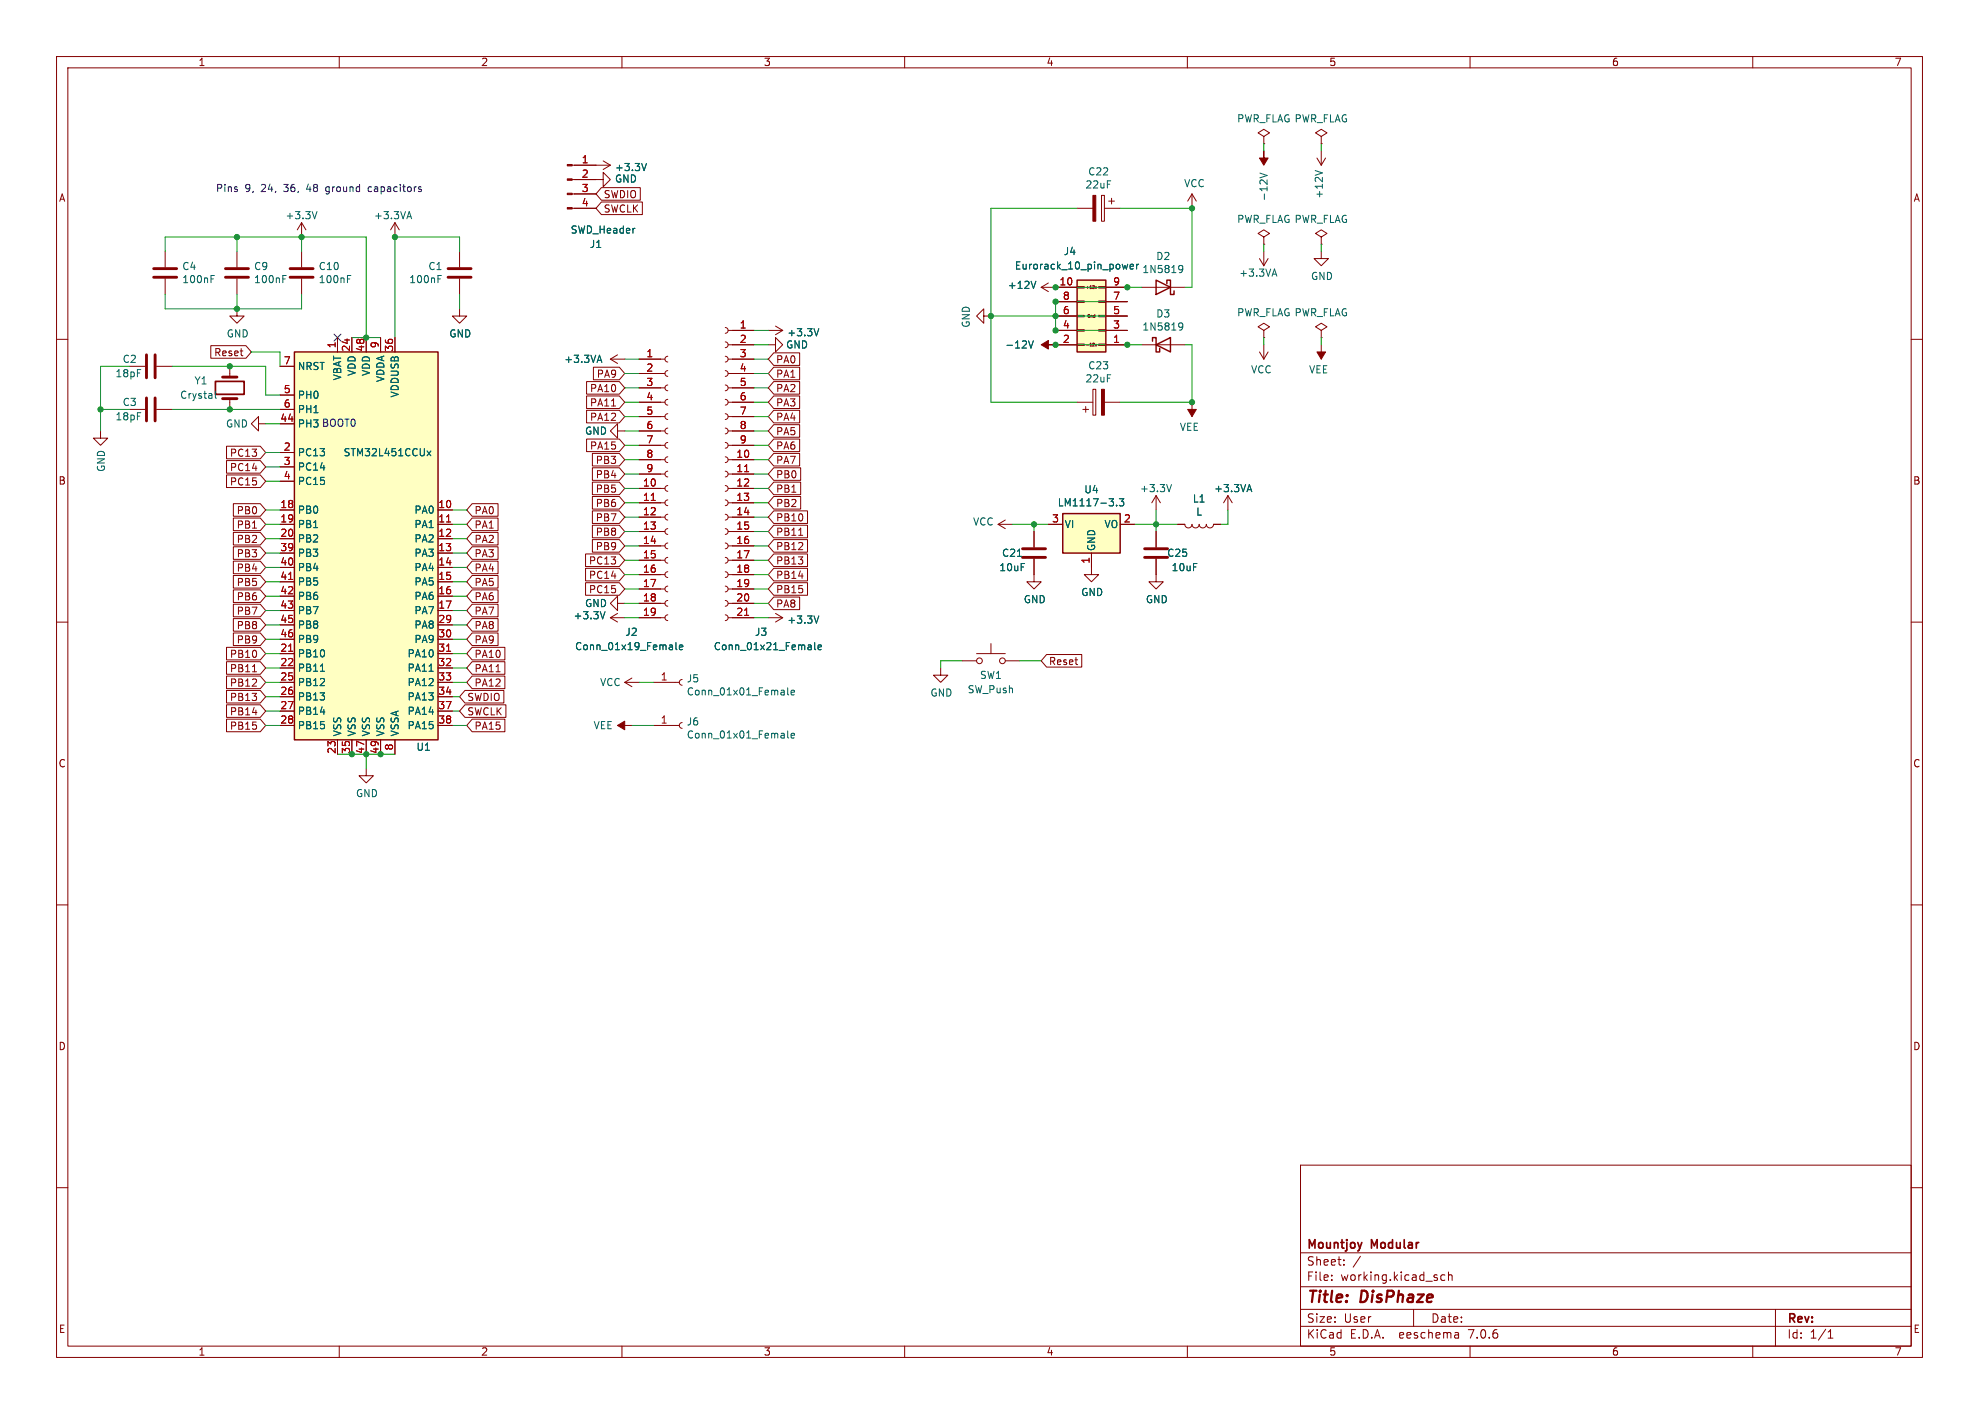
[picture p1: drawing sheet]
<svg xmlns="http://www.w3.org/2000/svg" width="350mm" height="250mm" viewBox="0 0 350 250" stroke-linecap="round" stroke-linejoin="round" font-family="sans-serif">
<g fill="none" stroke="#840000" stroke-width=".18">
<path d="M10 10h330v230h-330zM12 12h326v226h-326zM60 10v2M110 10v2M160 10v2M210 10v2M260 10v2M310 10v2M53.3 39.4l-.7 1.2M53.3 39.4v2.5M53.3 39.4l.8 1.2M69.8 39.4l-.7 1.2"/>
<path d="M69.8 39.4v2.5M69.8 39.4l.8 1.2M101.2 31.7h5.5v-1.2l1.2 1.2-1.2 1.3v-1.3M101.2 36.8h4.2M101.2 29.2h6.7M101.2 34.3h4.2M106.4 33.2h6.8v2.2h-6.8l-1-1.1zM106.4 35.7h7.2v2.2h-7.2l-1-1.1zM106.7 28.4l1.2 .8M107.9 29.2l-1.2 .8M190.5 36.8h2.8M194.8 34.5h.5v4.6h-.5z"/>
<path d="M195.3 36.8h2.8M196.1 35.6h1M196.6 35.1v1M210.8 34.3l-.7 1.3M210.8 34.3v2.5M210.8 34.3l.8 1.3M223.5 24.1l1-.6-1-.6-1 .6 1 .6v1.3M223.5 25.4h.1M232.9 27.9l.8 1.3M233.7 24.1l1-.6-1-.6-1 .6 1 .6v1.3M233.7 25.4h.1M233.7 26.7v2.5"/>
<path d="M234.4 27.9l-.7 1.3M10 60h2M29.2 44.4v2.8M29.2 49.3v2.8M41.9 54.6v1.3h1.3l-1.3 1.2-1.3-1.2h1.3M41.9 44.4v2.8M41.9 49.3v2.8M53.3 44.4v2.8M53.3 49.3v2.8M59.7 59.7v2.5M62.2 59.7v2.5M64.8 59.7v2.5"/>
<path d="M67.3 59.7v2.5M69.8 59.7v2.5M81.3 54.6v1.3h1.2l-1.2 1.2-1.3-1.2h1.3M81.3 44.4v2.8M81.3 49.3v2.8M128.3 57.9l.3 .2 .2 .3-.2 .4-.3 .1M128.8 58.4h4.5M135.9 58.4h2.5M137.2 57.7l1.2 .7M138.4 58.4l-1.2 .8M174 55.9v-1.3l-1.3 1.3 1.3 1.2v-1.2h1.3M184.1 50.8h6.4"/>
<path d="M184.1 50.8l1.3 .8M185.4 50l-1.3 .8M186.7 58.4h3.8M186.7 55.9h3.8M186.7 53.3h3.8M190.5 50.7h1.3v.2h-1.3zM190.5 53.2h1.3v.3h-1.3zM190.5 55.8h1.3v.2h-1.3zM190.5 58.3h1.3v.2h-1.3zM192.9 50.6v.4M193.3 50.5h.2M193.7 50.7l.1 .3 .2-.3"/>
<path d="M194.3 50.7h1.3v.2h-1.3zM194.3 53.2h1.3v.3h-1.3zM194.3 55.8h1.3v.2h-1.3zM194.3 58.3h1.3v.2h-1.3zM195.6 50.8h3.8M195.6 58.4h3.8M195.6 55.9h3.8M195.6 53.3h3.8M201.9 50.8h7.6M222.8 45.7l.7 1.3M223.5 41.9l1-.6-1-.7-1 .7 1 .6v1.3M223.5 43.2h.1"/>
<path d="M223.5 58.4l1-.6-1-.7-1 .7 1 .6v1.3M223.5 59.7h.1M223.5 44.4v2.6M224.3 45.7l-.8 1.3M233.7 44.4v1.3h1.2l-1.2 1.3-1.3-1.3h1.3M233.7 41.9l1-.6-1-.7-1 .7 1 .6v1.3M233.7 43.2h.1M233.7 58.4l1-.6-1-.7-1 .7 1 .6v1.3M233.7 59.7h.1M338 60h2M17.8 76.2v1.3h1.2l-1.2 1.2-1.3-1.2h1.3M22.9 72.4h2.8"/>
<path d="M22.9 64.8h2.8M27.7 72.4h2.8M27.7 64.8h2.8M37.3 61.1h6.2l.9 1.1-.9 1.1h-6.2zM40.1 78.9h5.9l1 1.1-1 1.1h-5.9zM40.6 64.8v1.9M40.6 70.5v1.9M45.7 74.9v-1.2l-1.3 1.2 1.3 1.3v-1.3h1.3M49.5 72.4h2.6M49.5 64.8h2.6M49.5 74.9h2.6M49.5 69.8h2.6"/>
<path d="M103.7 70h5.8l1 1.1-1 1.1h-5.8zM103.7 67.5h5.8l1 1.1-1 1.1h-5.8zM103.7 72.5h5.8l1 1.2-1 1.1h-5.8zM103.7 77.6h5.8l1 1.1-1 1.2h-5.8zM105 64.9h4.5l1 1.1-1 1.2h-4.5zM107.9 63.5h2.6M107.9 63.5l1.3 .8M108.2 71.8h.7M109.2 76.2v-1.3l-1.3 1.3 1.3 1.3v-1.3h1.3M109.2 62.7l-1.3 .8M113 78.7h4.6M113 76.2h4.6"/>
<path d="M113 73.7h4.6M113 71.1h4.6M113 68.6h4.6M113 66h4.6M113 63.5h4.6M118.1 78.2l-.3 .2-.2 .3 .1 .4 .4 .1M118.1 75.7l-.3 .1-.2 .4 .1 .4 .4 .1M118.1 73.2l-.3 .1-.2 .3 .1 .4 .4 .2M118.1 70.6l-.3 .1-.2 .4 .1 .4 .4 .1M118.1 68.1l-.3 .1-.2 .4 .1 .3 .4 .2M118.1 65.5l-.3 .2-.2 .3 .1 .4 .4 .1M118.1 63l-.3 .1-.2 .4 .1 .4 .4 .1"/>
<path d="M128.3 78.2l.3 .2 .2 .4-.2 .3-.3 .1M128.3 75.7l.3 .1 .2 .4-.2 .4-.3 .1M128.3 73.2l.3 .1 .2 .4-.2 .3-.3 .2M128.3 70.6l.3 .2 .2 .3-.2 .4-.3 .1M128.3 68.1l.3 .1 .2 .4-.2 .4-.3 .1M128.3 65.5l.3 .2 .2 .4-.2 .3-.3 .1M128.3 63l.3 .1 .2 .4-.2 .4-.3 .1M128.3 60.5l.3 .1 .2 .4-.2 .3-.3 .2M128.8 61h4.5M128.8 78.7h4.5M128.8 76.2h4.5M128.8 73.7h4.5"/>
<path d="M128.8 71.1h4.5M128.8 68.6h4.5M128.8 66h4.5M128.8 63.5h4.5M135.9 61h1.3v-1.3l1.2 1.3-1.2 1.2v-1.2M136.8 72.5h4.6v2.3h-4.6l-.9-1.1zM136.8 67.5h4.6v2.2h-4.6l-.9-1.1zM136.8 64.9h4.6v2.3h-4.6l-.9-1.2zM136.8 77.6h4.6v2.3h-4.6l-.9-1.2zM136.8 62.4h4.6v2.2h-4.6l-.9-1.1zM136.8 75.1h4.6v2.2h-4.6l-.9-1.1zM136.8 70h4.6v2.2h-4.6l-.9-1.1z"/>
<path d="M186.7 61h3.8M190.5 60.8h1.3v.3h-1.3zM190.5 71.1h2.8M191.5 72.4h1M192 71.9v1M192.9 60.8v.4M193.3 60.7h.2v.1l-.3 .4h.3M193.3 68.8h.5v4.6h-.5zM193.7 60.8l.1 .4 .2-.4M194.3 60.8h1.3v.3h-1.3zM195.3 71.1h2.8M195.6 61h3.8"/>
<path d="M201.9 61h7.6M210.8 71.1v2.6M222.8 62.2l.7 1.3M223.5 61v2.5M224.3 62.2l-.8 1.3M233.7 61v2.5M40.1 81.4h5.9l1 1.1-1 1.2h-5.9zM40.1 84h5.9l1 1.1-1 1.1h-5.9zM41.3 99.2h4.7l1 1.1-1 1.1h-4.7zM41.3 96.7h4.7l1 1.1-1 1.1h-4.7zM41.3 89.1h4.7l1 1.1-1 1.1h-4.7zM41.3 94.1h4.7l1 1.1-1 1.2h-4.7z"/>
<path d="M41.3 91.6h4.7l1 1.1-1 1.1h-4.7zM49.5 92.7h2.6M49.5 90.2h2.6M49.5 95.2h2.6M49.5 97.8h2.6M49.5 80h2.6M49.5 82.5h2.6M49.5 85.1h2.6M77.5 92.7h2.5M77.5 90.2h2.5M77.5 95.2h2.5M77.5 97.8h2.5"/>
<path d="M83.5 94.1h4.6v2.3h-4.6l-1-1.2zM83.5 91.6h4.6v2.2h-4.6l-1-1.1zM83.5 89.1h4.6v2.2h-4.6l-1-1.1zM83.5 96.7h4.6v2.2h-4.6l-1-1.1zM83.5 99.2h4.6v2.2h-4.6l-1-1.1zM103.6 97.9h5.9l1 1.2-1 1.1h-5.9zM104.8 80.2h4.7l1 1.1-1 1.1h-4.7zM104.8 92.9h4.7l1 1.1-1 1.1h-4.7zM104.8 95.4h4.7l1 1.1-1 1.1h-4.7zM104.8 82.7h4.7l1 1.1-1 1.1h-4.7zM104.8 90.3h4.7l1 1.1-1 1.2h-4.7zM104.8 85.2h4.7l1 1.2-1 1.1h-4.7z"/>
<path d="M104.8 87.8h4.7l1 1.1-1 1.1h-4.7zM113 99.1h4.6M113 96.5h4.6M113 94h4.6M113 91.4h4.6M113 88.9h4.6M113 86.4h4.6M113 83.8h4.6M113 81.3h4.6M118.1 98.6l-.3 .1-.2 .3 .1 .4 .4 .2M118.1 96l-.3 .1-.2 .4 .1 .4 .4 .1M118.1 93.5l-.3 .1-.2 .4 .1 .3 .4 .2"/>
<path d="M118.1 90.9l-.3 .2-.2 .3 .1 .4 .4 .1M118.1 88.4l-.3 .1-.2 .4 .1 .4 .4 .1M118.1 85.9l-.3 .1-.2 .3 .1 .4 .4 .2M118.1 83.3l-.3 .1-.2 .4 .1 .4 .4 .1M118.1 80.8l-.3 .1-.2 .4 .1 .3 .4 .2M128.3 98.6l.3 .1 .2 .4-.2 .3-.3 .2M128.3 96l.3 .2 .2 .3-.2 .4-.3 .1M128.3 93.5l.3 .1 .2 .4-.2 .4-.3 .1M128.3 90.9l.3 .2 .2 .4-.2 .3-.3 .1M128.3 88.4l.3 .1 .2 .4-.2 .4-.3 .1M128.3 85.9l.3 .1 .2 .4-.2 .3-.3 .2M128.3 83.3l.3 .2 .2 .3-.2 .4-.3 .1"/>
<path d="M128.3 80.8l.3 .1 .2 .4-.2 .4-.3 .1M128.8 99.1h4.5M128.8 96.5h4.5M128.8 94h4.5M128.8 91.4h4.5M128.8 88.9h4.5M128.8 86.4h4.5M128.8 83.8h4.5M128.8 81.3h4.5M136.8 85.2h4.8v2.3h-4.8l-.9-1.1zM136.8 82.7h4.8v2.2h-4.8l-.9-1.1zM136.8 80.2h4.6v2.2h-4.6l-.9-1.1z"/>
<path d="M136.8 87.8h4.8v2.2h-4.8l-.9-1.1zM136.8 97.9h6v2.3h-6l-.9-1.1zM136.8 92.9h6v2.2h-6l-.9-1.1zM136.8 95.4h6v2.2h-6l-.9-1.1zM136.8 90.3h6v2.3h-6l-.9-1.2zM141.3 94.7h.7M176.5 92.7h2.6M176.5 92.7l1.3 .8M177.8 91.9l-1.3 .8M182.9 98.8v4.1h1.2l-1.2 1.2-1.3-1.2h1.3M182.9 94v2.8M185.4 92.7h2.6"/>
<path d="M193 97.8v3.8h1.3l-1.3 1.3-1.2-1.3h1.2M198.1 92.7h2.6M204.5 98.8v4.1h1.2l-1.2 1.2-1.3-1.2h1.3M204.5 87.6v2.6M204.5 94v2.8M204.5 87.6l-.8 1.3M204.5 87.6l.7 1.3M208.3 92.7h1.2a.64 .64 0 0 0 .7 .6 .64 .64 0 0 0 .6-.6 .64 .64 0 0 0 .7 .6 .64 .64 0 0 0 .6-.6 .64 .64 0 0 0 .6 .6 .64 .64 0 0 0 .7-.6 .64 .64 0 0 0 .6 .6 .64 .64 0 0 0 .6-.6h1.3M217.2 87.6l-.8 1.3M217.2 87.6v2.6M217.2 87.6l.7 1.3M10 110h2"/>
<path d="M40.1 119.5h5.9l1 1.1-1 1.2h-5.9zM40.1 114.5h5.9l1 1.1-1 1.1h-5.9zM40.1 117h5.9l1 1.1-1 1.1h-5.9zM41.3 111.9h4.7l1 1.1-1 1.1h-4.7zM41.3 104.3h4.7l1 1.1-1 1.1h-4.7zM41.3 106.8h4.7l1 1.1-1 1.2h-4.7zM41.3 109.4h4.7l1 1.1-1 1.1h-4.7zM41.3 101.8h4.7l1 1.1-1 1.1h-4.7zM44.7 118.8h.7M49.5 115.6h2.6M49.5 100.3h2.6M49.5 102.9h2.6"/>
<path d="M49.5 105.4h2.6M49.5 107.9h2.6M49.5 118.1h2.6M49.5 110.5h2.6M49.5 113h2.6M77.5 115.6h2.5M77.5 100.3h2.5M77.5 102.9h2.5M77.5 105.4h2.5M77.5 107.9h2.5M77.5 118.1h2.5M77.5 110.5h2.5"/>
<path d="M77.5 113h2.5M83.5 101.8h4.6v2.2h-4.6l-1-1.1zM83.5 109.4h4.6v2.2h-4.6l-1-1.1zM83.5 111.9h4.6v2.2h-4.6l-1-1.1zM83.5 114.5h5.8v2.2h-5.8l-1-1.1zM83.5 117h5.8v2.2h-5.8l-1-1.1zM83.5 119.5h5.8v2.3h-5.8l-1-1.2zM83.5 106.8h4.6v2.3h-4.6l-1-1.2zM83.5 104.3h4.6v2.2h-4.6l-1-1.1zM87.7 118.8h.8M103.6 103h5.9l1 1.1-1 1.2h-5.9zM103.6 100.5h5.9l1 1.1-1 1.1h-5.9z"/>
<path d="M107.9 109.2h2.6M107.9 109.2l1.3 .8M109.2 106.7v-1.3l-1.3 1.3 1.3 1.2v-1.2h1.3M109.2 108.5l-1.3 .7M111.8 119.9l-1.3 .7M113 109.2h4.6M113 106.7h4.6M113 104.1h4.6M113 101.6h4.6M118.1 108.7l-.3 .1-.2 .4 .1 .4 .4 .1M118.1 106.2l-.3 .1-.2 .4 .1 .3 .4 .2M118.1 103.6l-.3 .2-.2 .3 .1 .4 .4 .1"/>
<path d="M118.1 101.1l-.3 .1-.2 .4 .1 .4 .4 .1M128.3 108.7l.3 .2 .2 .3-.2 .4-.3 .1M128.3 106.2l.3 .1 .2 .4-.2 .4-.3 .1M128.3 103.6l.3 .2 .2 .4-.2 .3-.3 .1M128.3 101.1l.3 .1 .2 .4-.2 .4-.3 .1M128.8 109.2h4.5M128.8 106.7h4.5M128.8 104.1h4.5M128.8 101.6h4.5M135.9 109.2h2.5M136.8 100.5h6v2.2h-6l-.9-1.1zM136.8 103h6v2.3h-6l-.9-1.2z"/>
<path d="M136.8 105.6h4.6v2.2h-4.6l-.9-1.1zM137.2 108.5l1.2 .7M138.4 109.2l-1.2 .8M166.4 118.1v1.3h1.2l-1.2 1.2-1.3-1.2h1.3M170.2 116.8h2.5M172.7 115.6h5.1M175.3 113.8v1.8M177.8 116.8h2.5M185.1 115.7h6.2v2.3h-6.2l-1-1.2zM338 110h2M40.1 127.2h5.9l1 1.1-1 1.1h-5.9zM40.1 122.1h5.9l1 1.1-1 1.1h-5.9z"/>
<path d="M40.1 124.6h5.9l1 1.1-1 1.1h-5.9zM49.5 120.6h2.6M49.5 123.2h2.6M49.5 125.7h2.6M49.5 128.3h2.6M59.7 130.8v2.5M62.2 130.8v2.5M64.8 135.9v1.3h1.2l-1.2 1.2-1.3-1.2h1.3M64.8 130.8v2.5M67.3 130.8v2.5M69.8 130.8v2.5M77.5 120.6h2.5"/>
<path d="M77.5 123.2h2.5M77.5 125.7h2.5M77.5 128.3h2.5M82.2 122.1h6.9v2.2h-6.9l-.9-1.1zM82.2 124.6h7.3v2.2h-7.3l-.9-1.1zM83.5 127.2h5.8v2.2h-5.8l-1-1.1zM109.2 128.3h2.6M110.5 120.6h2.5M110.5 120.6l1.3 .8M115.6 120.6h4.5M115.6 128.3h4.5M120.6 120.1l-.3 .2-.2 .3 .2 .4 .3 .2"/>
<path d="M120.6 127.8l-.3 .1-.2 .4 .2 .3 .3 .2M10 160h2M338 160h2M10 210h2M230 206h108v32h-108zM338 210h2M60 238v2M110 238v2M160 238v2M210 238v2M230 234.5h108M230 231.5h108"/>
<path d="M230 227.5h108M230 221.5h108M235.5 226.3v.1M235.5 225.5v.1M237.7 223.6v.1M237.7 222.8v.1M240.6 222.1l-1.3 2M250 231.5v3M255.5 225.5l-.4-.1-.3 .3v.4l.2 .2h.5M256.2 225.5l.2-.1 .4 .1v.9M256.2 224.9v1.5M257.9 235.7l.1 .9"/>
<path d="M258 236.5l-.2 .1M258 236h-.2M260 238v2M310 238v2M314 231.5v6.5M323.3 236.6h.9M323.3 235.5l.5-.4v1.5"/>
<circle cx="173.2" cy="116.8" r=".51"/>
<circle cx="177.3" cy="116.8" r=".51"/>
</g>
<path d="M38.1 67.4h5.1v2.3h-5.1z" fill="none" stroke="#840000" stroke-width=".3"/>
<g fill="none" stroke="#840000" stroke-width=".51">
<path d="M27.2 49h4M27.2 47.5h4M39.9 49h4M39.9 47.5h4M51.3 49h4.1M51.3 47.5h4.1M79.2 49h4.1M79.2 47.5h4.1M25.9 62.7v4.1M25.9 70.4v4M27.4 62.7v4.1M27.4 70.4v4"/>
<path d="M39.4 70.5h2.5M39.4 66.7h2.5M180.8 98.6h4.1M180.8 97h4.1M202.4 98.6h4.1M202.4 97h4.1"/>
</g>
<g fill="none" stroke="#006464" stroke-width=".18">
<path d="M56.1 37.4l-.5 1.3M72.1 38.3h.6M72.4 37.4l.4 1.3M114.3 28.9l-.4 1.3M222.8 30.6l1.3 .4-1.3 .4M232.6 30.2l1.3 .4M37.3 49.3h.4M37.3 48.7h.6M50 49.3h.4M50 48.7h.6M61.5 49.3h.4M61.5 48.7h.6"/>
<path d="M77.5 49.3h.4M77.5 48.7h.6M144.8 58.1l-.4 1.3M183.2 49.7l-.4 1.3M199.5 46.7l-.3 .9-.2-.6M199.9 47.1l.6-.1-.1-.2-.3-.1-.2 .2v.6h.5M201 46.7v.9M201.4 46.7l-.4 .3M208.6 57.2l.3-.1 .2 .1a.84 .84 0 0 1-.3 1.2h-.2M208.6 47l.3-.1 .2 .2a.84 .84 0 0 1-.3 1.1h-.2M209.2 57.6l-.3 .3-.3-.1M209.2 47.5l-.3 .2h-.3"/>
<path d="M225.1 48.5h.6M225.4 47.6l.4 1.2M38.1 69.2v1l.2 .2M75.5 79.7l.7 .9M76.2 79.7l-.7 .9M105.7 63.7h.6M106 62.8l.4 1.3M181.9 60.3l.4 1.2 .5-1.2M179.9 98.4h.8M197.5 89.3v.2M198 88.2h.8l-.5 .5 .4 .1v.5l-.2 .2-.5-.2M207.2 85.7l-.4 1.2"/>
<path d="M220.7 86.6h.6M221 85.7l.4 1.2M56.7 118.7h.7M75.9 118.7h.7M107 108.1l-.4 1.3M119.6 113.6v1.1l.1 .2M120.2 114.5l.6-.2-.1-.2-.4-.1-.1 .2v.6h.5M144.1 113.6v1.1l.2 .2M144.7 114.5l.6-.2-.1-.2-.3-.1-.2 .2v.6h.5M144.8 108.9l-.4 1.3M139.3 121.6v1.1l.2 .2M139.3 129.2v1.1l.2 .2"/>
<path d="M139.9 122.5l.6-.2v-.2l-.4-.1-.2 .2 .1 .6h.5M139.9 130.1l.6-.1v-.3h-.4l-.2 .1 .1 .6h.5"/>
</g>
<g fill="#ffffc2" stroke="#ffffc2" stroke-width=".18">
<path d="M190.5 49.5h5.1v12.7h-5.1z"/>
<path d="M188 90.8h10.1v7h-10.1z"/>
<path d="M52.1 62.2h25.4v68.6h-25.4z"/>
</g>
<path d="M190.5 49.5h5.1v12.7h-5.1zM204.5 49.5l2.5 1.3-2.5 1.3zM206.4 50.2v-.7h.6v2.6h.6v-.7M52.1 62.2h25.4v68.6h-25.4zM203.8 60.3v-.6h.7v2.5h.6v-.6M204.5 61l2.5-1.3v2.5zM188 90.8h10.1v7h-10.1z" fill="none" stroke="#840000" stroke-width=".25"/>
<path d="M79 92.3h.7M115.2 88.5h.7M131.7 83.4h.7M51 115.2h.8M51 102.5h.8M79 115.2h.7M131.7 108.8h.7" fill="none" stroke="#a90000" stroke-width=".18"/>
<g fill="#840000" stroke="#840000" stroke-width=".18">
<path d="M194.8 68.8h.5v4.6h-.5z"/>
<path d="M109.2 128.3l1.3-.8v1.5z"/>
<path d="M210.1 72.4h1.5l-.8 1.3z"/>
<path d="M193.3 34.5h.5v4.6h-.5z"/>
<path d="M100.3 36.7h.9v.3h-.9z"/>
<path d="M100.3 34.2h.9v.2h-.9z"/>
<path d="M100.3 31.6h.9v.3h-.9z"/>
<path d="M100.3 29.1h.9v.2h-.9z"/>
<path d="M184.1 61l1.3-.8v.8h1.3h-1.3v.7z"/>
<path d="M223.5 26.7v1.2h.8l-.8 1.3-.7-1.3h.7z"/>
<path d="M232.9 62.2h1.5l-.7 1.3z"/>
</g>
<path d="M57.7 34.2l.1 .1M57.9 33l-.3 .3v.3l.3 .3M65.6 33l-.4 .1-.1 .2 .1 .5 .4 .1" fill="none" stroke="#0000c2" stroke-width=".18"/>
<g fill="none" stroke="#009600" stroke-width=".18">
<path d="M190.5 36.8h-15.2v34.3h15.2M198.1 36.8h12.7v14h-1.3M223.5 25.4v1.3M233.7 25.4v1.3M29.2 44.4v-2.5h35.6v17.8M29.2 52.1v2.5h24.1v-2.5M41.9 41.9v2.5M41.9 52.1v2.5M53.3 41.9v2.5M62.2 59.7h5.1M81.3 44.4v-2.5h-11.5v17.8M81.3 52.1v2.5"/>
<path d="M133.3 58.4h2.6M175.3 55.9h24.1M186.7 50.8h15.2M199.4 53.3h-12.7v5.1h12.7M223.5 43.2v1.2M223.5 59.7v1.3M233.7 43.2v1.2M233.7 59.7v1.3M17.8 72.4h5.1M22.9 64.8h-5.1v11.4M30.5 72.4h19M30.5 64.8h16.5v5h2.5"/>
<path d="M44.4 62.2h5.1v2.6M47 74.9h2.5M110.5 73.7h2.5M110.5 76.2h2.5M110.5 66h2.5M110.5 63.5h2.5M110.5 71.1h2.5M110.5 68.6h2.5M110.5 78.7h2.5M133.3 73.7h2.6M133.3 76.2h2.6M133.3 66h2.6"/>
<path d="M133.3 63.5h2.6M133.3 61h2.6M133.3 71.1h2.6M133.3 68.6h2.6M133.3 78.7h2.6M186.7 61h15.2M209.5 61h1.3v10.1h-12.7M47 92.7h2.5M47 90.2h2.5M47 95.2h2.5M47 82.5h2.5M47 80h2.5"/>
<path d="M47 85.1h2.5M47 97.8h2.5M80 92.7h2.5M80 90.2h2.5M80 95.2h2.5M80 97.8h2.5M110.5 91.4h2.5M110.5 88.9h2.5M110.5 86.4h2.5M110.5 99.1h2.5M110.5 96.5h2.5M110.5 94h2.5"/>
<path d="M110.5 81.3h2.5M110.5 83.8h2.5M133.3 91.4h2.6M133.3 88.9h2.6M133.3 86.4h2.6M133.3 99.1h2.6M133.3 96.5h2.6M133.3 94h2.6M133.3 81.3h2.6M133.3 83.8h2.6M179.1 92.7h6.3M182.9 92.7v1.3"/>
<path d="M200.7 92.7h7.6M204.5 90.2v3.8M217.2 90.2v2.5h-1.3M47 118.1h2.5M47 113h2.5M47 107.9h2.5M47 110.5h2.5M47 115.6h2.5M47 100.3h2.5M47 102.9h2.5M47 105.4h2.5M80 118.1h2.5"/>
<path d="M80 113h2.5M80 107.9h2.5M80 110.5h2.5M80 115.6h2.5M80 100.3h2.5M80 102.9h2.5M80 105.4h2.5M110.5 106.7h2.5M110.5 104.1h2.5M110.5 109.2h2.5M110.5 101.6h2.5M133.3 106.7h2.6"/>
<path d="M133.3 104.1h2.6M133.3 109.2h2.6M133.3 101.6h2.6M170.2 116.8h-3.8v1.3M180.3 116.8h3.8M47 128.3h2.5M47 123.2h2.5M47 125.7h2.5M47 120.6h2.5M59.7 133.3h10.1M64.8 133.3v2.6M80 128.3h2.5"/>
<path d="M80 123.2h1.3M80 125.7h1.3M80 120.6h2.5M111.8 128.3h3.8M113 120.6h2.6"/>
</g>
<path d="M59.1 59.1l1.2 1.2M60.3 59.1l-1.2 1.2" fill="none" stroke="#000084" stroke-width=".18"/>
<g fill="#009600" stroke="#009600" stroke-width=".18">
<circle cx="40.6" cy="64.8" r=".46"/>
<circle cx="40.6" cy="72.4" r=".46"/>
<circle cx="64.8" cy="59.7" r=".46"/>
<circle cx="53.3" cy="41.9" r=".46"/>
<circle cx="41.9" cy="41.9" r=".46"/>
<circle cx="69.8" cy="41.9" r=".46"/>
<circle cx="41.9" cy="54.6" r=".46"/>
<circle cx="64.8" cy="133.3" r=".46"/>
<circle cx="67.3" cy="133.3" r=".46"/>
<circle cx="62.2" cy="133.3" r=".46"/>
<circle cx="17.8" cy="72.4" r=".46"/>
<circle cx="182.9" cy="92.7" r=".46"/>
<circle cx="204.5" cy="92.7" r=".46"/>
<circle cx="199.4" cy="50.8" r=".46"/>
<circle cx="186.7" cy="58.4" r=".46"/>
<circle cx="186.7" cy="61" r=".46"/>
<circle cx="186.7" cy="50.8" r=".46"/>
<circle cx="199.4" cy="61" r=".46"/>
<circle cx="210.8" cy="71.1" r=".46"/>
<circle cx="175.3" cy="55.9" r=".46"/>
<circle cx="186.7" cy="53.3" r=".46"/>
<circle cx="186.7" cy="55.9" r=".46"/>
<circle cx="210.8" cy="36.8" r=".46"/>
</g>
<g font-size="2.8" fill="#840000">
<text x="231" y="230.9">Title:</text>
<text x="240.7" y="230.9">DisPhaze</text>
</g>
<g font-size="2.1" fill="#840000">
<text x="231" y="221.2">Mountjoy</text>
<text x="242.6" y="221.2">Modular</text>
<text x="231" y="226.7">File:</text>
<text x="231" y="224">Sheet:</text>
<text x="237.1" y="226.7">working.kicad_sch</text>
<text x="231" y="236.9">KiCad</text>
<text x="231" y="234.1">Size:</text>
<text x="237.7" y="234.1">User</text>
<text x="238.7" y="236.9">E.D.A.</text>
<text x="247.6" y="236.9">eeschema</text>
<text x="253" y="234.1">Date:</text>
<text x="260" y="236.9">7.0.6</text>
<text x="316" y="234.3">Rev:</text>
<text x="316" y="236.9">Id:</text>
<text x="320.1" y="236.9">1/1</text>
</g>
<g font-size="1.8" fill="#840000">
<text x="35" y="11.9">1</text>
<text x="85" y="11.9">2</text>
<text x="135" y="11.9">3</text>
<text x="185" y="11.9">4</text>
<text x="235" y="11.9">5</text>
<text x="285" y="11.9">6</text>
<text x="335" y="11.9">7</text>
<text x="10.3" y="35.9">A</text>
<text x="106.7" y="35.2">SWDIO</text>
<text x="338.4" y="35.9">A</text>
<text x="106.7" y="37.8">SWCLK</text>
<text x="37.8" y="63.2">Reset</text>
<text x="137.2" y="64.5">PA0</text>
<text x="104.2" y="69.5">PA10</text>
<text x="105.4" y="67">PA9</text>
<text x="137.2" y="69.5">PA2</text>
<text x="137.2" y="67">PA1</text>
<text x="104.2" y="72.1">PA11</text>
<text x="104.2" y="74.6">PA12</text>
<text x="137.2" y="74.6">PA4</text>
<text x="137.2" y="77.2">PA5</text>
<text x="137.2" y="72.1">PA3</text>
<text x="40.6" y="81">PC13</text>
<text x="40.6" y="83.5">PC14</text>
<text x="104.2" y="79.7">PA15</text>
<text x="105.3" y="82.2">PB3</text>
<text x="137.2" y="79.7">PA6</text>
<text x="137.2" y="82.2">PA7</text>
<text x="10.3" y="85.9">B</text>
<text x="40.6" y="86">PC15</text>
<text x="105.3" y="84.8">PB4</text>
<text x="105.3" y="87.3">PB5</text>
<text x="105.3" y="89.9">PB6</text>
<text x="137.2" y="87.3">PB1</text>
<text x="137.2" y="84.8">PB0</text>
<text x="137.2" y="89.9">PB2</text>
<text x="338.3" y="85.9">B</text>
<text x="41.8" y="91.1">PB0</text>
<text x="41.8" y="93.7">PB1</text>
<text x="83.8" y="93.7">PA1</text>
<text x="83.8" y="91.1">PA0</text>
<text x="105.3" y="94.9">PB8</text>
<text x="105.3" y="92.4">PB7</text>
<text x="137.2" y="94.9">PB11</text>
<text x="137.2" y="92.4">PB10</text>
<text x="41.8" y="101.3">PB4</text>
<text x="41.8" y="98.7">PB3</text>
<text x="41.8" y="96.2">PB2</text>
<text x="83.8" y="96.2">PA2</text>
<text x="83.8" y="98.7">PA3</text>
<text x="83.8" y="101.3">PA4</text>
<text x="104.1" y="100">PC13</text>
<text x="105.3" y="97.5">PB9</text>
<text x="137.2" y="100">PB13</text>
<text x="137.2" y="97.5">PB12</text>
<text x="41.8" y="106.4">PB6</text>
<text x="41.8" y="103.8">PB5</text>
<text x="83.8" y="103.8">PA5</text>
<text x="83.8" y="106.4">PA6</text>
<text x="104.1" y="105.1">PC15</text>
<text x="104.1" y="102.6">PC14</text>
<text x="137.2" y="102.6">PB14</text>
<text x="137.2" y="105.1">PB15</text>
<text x="137.2" y="107.6">PA8</text>
<text x="41.8" y="114">PB9</text>
<text x="41.8" y="108.9">PB7</text>
<text x="41.8" y="111.4">PB8</text>
<text x="83.8" y="111.4">PA8</text>
<text x="83.8" y="114">PA9</text>
<text x="83.8" y="108.9">PA7</text>
<text x="40.6" y="116.5">PB10</text>
<text x="40.6" y="119.1">PB11</text>
<text x="83.8" y="116.5">PA10</text>
<text x="83.8" y="119.1">PA11</text>
<text x="185.4" y="117.8">Reset</text>
<text x="40.6" y="121.6">PB12</text>
<text x="40.6" y="124.1">PB13</text>
<text x="82.5" y="124.1">SWDIO</text>
<text x="83.8" y="121.6">PA12</text>
<text x="40.6" y="129.2">PB15</text>
<text x="40.6" y="126.7">PB14</text>
<text x="82.5" y="126.7">SWCLK</text>
<text x="83.8" y="129.2">PA15</text>
<text x="10.3" y="135.9">C</text>
<text x="338.3" y="135.9">C</text>
<text x="10.3" y="185.9">D</text>
<text x="338.3" y="185.9">D</text>
<text x="10.3" y="235.9">E</text>
<text x="35" y="239.9">1</text>
<text x="85" y="239.9">2</text>
<text x="135" y="239.9">3</text>
<text x="185" y="239.9">4</text>
<text x="235" y="239.9">5</text>
<text x="285" y="239.9">6</text>
<text x="335" y="239.9">7</text>
<text x="338.3" y="235.9">E</text>
</g>
<g font-size="1.8" fill="#006464">
<text x="218.7" y="21.8">PWR_FLAG PWR_FLAG</text>
<text x="108.7" y="32.5">GND</text>
<text x="108.7" y="30.5">+3.3V</text>
<text x="191.9" y="33.5">22uF</text>
<text x="192.4" y="31.2">C22</text>
<text x="209.3" y="33.3">VCC</text>
<text x="224.4" y="35.7" transform="rotate(-90 224.4 35.7)">-12V</text>
<text x="234.2" y="35.2" transform="rotate(-90 234.2 35.2)">+12V</text>
<text x="50.4" y="39">+3.3V</text>
<text x="66" y="39">+3.3VA</text>
<text x="100.8" y="41.5">SWD_Header</text>
<text x="218.7" y="39.6">PWR_FLAG PWR_FLAG</text>
<text x="32.1" y="48">C4</text>
<text x="44.8" y="48">C9</text>
<text x="56.3" y="48">C10</text>
<text x="75.7" y="48">C1</text>
<text x="104.2" y="44">J1</text>
<text x="179.4" y="47.9">Eurorack_10_pin_power</text>
<text x="188" y="45.3">J4</text>
<text x="204.4" y="46.2">D2</text>
<text x="32.1" y="50.3">100nF</text>
<text x="44.8" y="50.3">100nF</text>
<text x="56.3" y="50.3">100nF</text>
<text x="72.3" y="50.3">100nF</text>
<text x="178.1" y="51.3">+12V</text>
<text x="201.9" y="48.5">1N5819</text>
<text x="219.1" y="49.1">+3.3VA</text>
<text x="231.8" y="49.7">GND</text>
<text x="40" y="59.9">GND</text>
<text x="79.4" y="59.9">GND</text>
<text x="139.2" y="59.7">+3.3V</text>
<text x="171.7" y="58" transform="rotate(-90 171.7 58)">GND</text>
<text x="201.9" y="58.6">1N5819</text>
<text x="204.4" y="56.3">D3</text>
<text x="218.7" y="56.1">PWR_FLAG PWR_FLAG</text>
<text x="21.6" y="64.4">C2</text>
<text x="52.6" y="65.6">NRST</text>
<text x="99.7" y="64.4">+3.3VA</text>
<text x="138.9" y="61.8">GND</text>
<text x="177.7" y="61.8">-12V</text>
<text x="192.4" y="65.5">C23</text>
<text x="20.3" y="66.9">18pF</text>
<text x="21.6" y="72">C3</text>
<text x="31.8" y="70.7">Crystal</text>
<text x="34.3" y="68.2">Y1</text>
<text x="52.6" y="70.7">PH0</text>
<text x="60.6" y="67.4" transform="rotate(-90 60.6 67.4)">VBAT</text>
<text x="63.1" y="66.6" transform="rotate(-90 63.1 66.6)">VDD</text>
<text x="65.6" y="66.6" transform="rotate(-90 65.6 66.6)">VDD</text>
<text x="68.2" y="67.7" transform="rotate(-90 68.2 67.7)">VDDA</text>
<text x="70.7" y="70.4" transform="rotate(-90 70.7 70.4)">VDDUSB</text>
<text x="191.9" y="67.8">22uF</text>
<text x="221.2" y="66.2">VCC</text>
<text x="231.4" y="66.2">VEE</text>
<text x="20.3" y="74.5">18pF</text>
<text x="39.9" y="75.8">GND</text>
<text x="52.6" y="73.3">PH1</text>
<text x="52.6" y="75.8">PH3</text>
<text x="103.4" y="77.1">GND</text>
<text x="208.6" y="76.4">VEE</text>
<text x="18.8" y="83.5" transform="rotate(-90 18.8 83.5)">GND</text>
<text x="52.6" y="80.9">PC13</text>
<text x="52.6" y="83.4">PC14</text>
<text x="60.7" y="80.9">STM32L451CCUx</text>
<text x="52.6" y="86">PC15</text>
<text x="187" y="89.7">LM1117-3.3</text>
<text x="191.7" y="87.4">U4</text>
<text x="201.5" y="87.2">+3.3V</text>
<text x="210.9" y="89.1">L1</text>
<text x="214.6" y="87.2">+3.3VA</text>
<text x="52.6" y="91">PB0</text>
<text x="52.6" y="93.6">PB1</text>
<text x="73.2" y="91">PA0</text>
<text x="73.2" y="93.6">PA1</text>
<text x="172" y="93.1">VCC</text>
<text x="188.2" y="93.6">VI</text>
<text x="195.2" y="93.6">VO</text>
<text x="211.5" y="91.4">L</text>
<text x="52.6" y="96.1">PB2</text>
<text x="52.6" y="98.7">PB3</text>
<text x="52.6" y="101.2">PB4</text>
<text x="73.2" y="96.1">PA2</text>
<text x="73.2" y="98.7">PA3</text>
<text x="73.2" y="101.2">PA4</text>
<text x="176.6" y="101.2">10uF</text>
<text x="177.1" y="98.7">C21</text>
<text x="193.9" y="97.5" transform="rotate(-90 193.9 97.5)">GND</text>
<text x="206.3" y="98.7">C25</text>
<text x="207.1" y="101.2">10uF</text>
<text x="52.6" y="103.7">PB5</text>
<text x="52.6" y="106.3">PB6</text>
<text x="73.2" y="103.7">PA5</text>
<text x="73.2" y="106.3">PA6</text>
<text x="103.4" y="107.5">GND</text>
<text x="181" y="106.9">GND</text>
<text x="191.1" y="105.6">GND</text>
<text x="202.6" y="106.9">GND</text>
<text x="52.6" y="108.8">PB7</text>
<text x="52.6" y="111.4">PB8</text>
<text x="52.6" y="113.9">PB9</text>
<text x="73.2" y="108.8">PA7</text>
<text x="73.2" y="111.4">PA8</text>
<text x="73.2" y="113.9">PA9</text>
<text x="101.3" y="109.7">+3.3V</text>
<text x="110.5" y="112.6">J2</text>
<text x="133.4" y="112.6">J3</text>
<text x="139.2" y="110.5">+3.3V</text>
<text x="52.6" y="116.4">PB10</text>
<text x="52.6" y="119">PB11</text>
<text x="72" y="116.4">PA10</text>
<text x="72" y="119">PA11</text>
<text x="101.6" y="115.2">Conn_01x19_Female</text>
<text x="126.1" y="115.2">Conn_01x21_Female</text>
<text x="52.6" y="121.5">PB12</text>
<text x="52.6" y="124.1">PB13</text>
<text x="72" y="121.5">PA12</text>
<text x="72" y="124.1">PA13</text>
<text x="106" y="121.5">VCC</text>
<text x="121.4" y="120.9">J5</text>
<text x="121.4" y="123.2">Conn_01x01_Female</text>
<text x="164.5" y="123.4">GND</text>
<text x="171" y="122.8">SW_Push</text>
<text x="173.2" y="120.2">SW1</text>
<text x="52.6" y="126.6">PB14</text>
<text x="52.6" y="129.1">PB15</text>
<text x="60.6" y="130.3" transform="rotate(-90 60.6 130.3)">VSS</text>
<text x="63.1" y="130.3" transform="rotate(-90 63.1 130.3)">VSS</text>
<text x="65.6" y="130.3" transform="rotate(-90 65.6 130.3)">VSS</text>
<text x="68.2" y="130.3" transform="rotate(-90 68.2 130.3)">VSS</text>
<text x="70.7" y="130.3" transform="rotate(-90 70.7 130.3)">VSSA</text>
<text x="72" y="126.6">PA14</text>
<text x="72" y="129.1">PA15</text>
<text x="104.9" y="129.1">VEE</text>
<text x="121.4" y="128.5">J6</text>
<text x="121.4" y="130.8">Conn_01x01_Female</text>
<text x="73.6" y="132.9">U1</text>
<text x="62.9" y="141.1">GND</text>
</g>
<g font-size="1.8" fill="#a90000">
<text x="102.8" y="29">1</text>
<text x="102.8" y="31.5">2</text>
<text x="102.8" y="34">3</text>
<text x="102.8" y="36.6">4</text>
<text x="187.3" y="50.5">10</text>
<text x="187.9" y="53.1">8</text>
<text x="196.8" y="53.1">7</text>
<text x="196.8" y="50.5">9</text>
<text x="130.7" y="58.2">1</text>
<text x="187.9" y="58.2">4</text>
<text x="187.9" y="55.6">6</text>
<text x="196.8" y="58.2">3</text>
<text x="196.8" y="55.6">5</text>
<text x="50.1" y="64.5">7</text>
<text x="59.4" y="61.7" transform="rotate(-90 59.4 61.7)">1</text>
<text x="62" y="62.3" transform="rotate(-90 62 62.3)">24</text>
<text x="64.5" y="62.3" transform="rotate(-90 64.5 62.3)">48</text>
<text x="67.1" y="61.7" transform="rotate(-90 67.1 61.7)">9</text>
<text x="69.6" y="62.3" transform="rotate(-90 69.6 62.3)">36</text>
<text x="114.2" y="63.2">1</text>
<text x="114.2" y="65.8">2</text>
<text x="130.7" y="60.7">2</text>
<text x="130.7" y="63.2">3</text>
<text x="130.7" y="65.8">4</text>
<text x="187.9" y="60.7">2</text>
<text x="196.8" y="60.7">1</text>
<text x="50.1" y="69.6">5</text>
<text x="114.2" y="68.3">3</text>
<text x="114.2" y="70.9">4</text>
<text x="130.7" y="68.3">5</text>
<text x="130.7" y="70.9">6</text>
<text x="49.5" y="74.7">44</text>
<text x="50.1" y="72.1">6</text>
<text x="114.2" y="73.4">5</text>
<text x="114.2" y="75.9">6</text>
<text x="130.7" y="73.4">7</text>
<text x="130.7" y="75.9">8</text>
<text x="50.1" y="79.8">2</text>
<text x="50.1" y="82.3">3</text>
<text x="114.2" y="78.5">7</text>
<text x="114.2" y="81">8</text>
<text x="114.2" y="83.6">9</text>
<text x="130.1" y="81">10</text>
<text x="130.1" y="83.6">11</text>
<text x="130.7" y="78.5">9</text>
<text x="49.5" y="89.9">18</text>
<text x="50.1" y="84.8">4</text>
<text x="77.4" y="89.9">10</text>
<text x="113.6" y="86.1">10</text>
<text x="113.6" y="88.6">11</text>
<text x="130.1" y="86.1">12</text>
<text x="130.1" y="88.6">13</text>
<text x="49.5" y="92.5">19</text>
<text x="49.5" y="95">20</text>
<text x="77.4" y="92.5">11</text>
<text x="77.4" y="95">12</text>
<text x="113.6" y="91.2">12</text>
<text x="113.6" y="93.7">13</text>
<text x="130.1" y="91.2">14</text>
<text x="130.1" y="93.7">15</text>
<text x="186" y="92.5">3</text>
<text x="198.7" y="92.5">2</text>
<text x="49.5" y="97.5">39</text>
<text x="49.5" y="100.1">40</text>
<text x="77.4" y="97.5">13</text>
<text x="77.4" y="100.1">14</text>
<text x="113.6" y="96.3">14</text>
<text x="113.6" y="98.8">15</text>
<text x="113.6" y="101.3">16</text>
<text x="130.1" y="96.3">16</text>
<text x="130.1" y="98.8">17</text>
<text x="130.1" y="101.3">18</text>
<text x="192.8" y="99.8" transform="rotate(-90 192.8 99.8)">1</text>
<text x="49.5" y="102.6">41</text>
<text x="49.5" y="105.2">42</text>
<text x="49.5" y="107.7">43</text>
<text x="77.4" y="102.6">15</text>
<text x="77.4" y="105.2">16</text>
<text x="77.4" y="107.7">17</text>
<text x="113.6" y="103.9">17</text>
<text x="113.6" y="106.4">18</text>
<text x="130.1" y="103.9">19</text>
<text x="130.1" y="106.4">20</text>
<text x="49.5" y="110.2">45</text>
<text x="49.5" y="112.8">46</text>
<text x="77.4" y="110.2">29</text>
<text x="77.4" y="112.8">30</text>
<text x="113.6" y="109">19</text>
<text x="130.1" y="109">21</text>
<text x="49.5" y="115.3">21</text>
<text x="49.5" y="117.9">22</text>
<text x="77.4" y="115.3">31</text>
<text x="77.4" y="117.9">32</text>
<text x="49.5" y="120.4">25</text>
<text x="49.5" y="122.9">26</text>
<text x="49.5" y="125.5">27</text>
<text x="77.4" y="120.4">33</text>
<text x="77.4" y="122.9">34</text>
<text x="77.4" y="125.5">37</text>
<text x="116.8" y="120.4">1</text>
<text x="49.5" y="128">28</text>
<text x="77.4" y="128">38</text>
<text x="116.8" y="128">1</text>
<text x="59.4" y="133.4" transform="rotate(-90 59.4 133.4)">23</text>
<text x="62" y="133.4" transform="rotate(-90 62 133.4)">35</text>
<text x="64.5" y="133.4" transform="rotate(-90 64.5 133.4)">47</text>
<text x="67.1" y="133.4" transform="rotate(-90 67.1 133.4)">49</text>
<text x="69.6" y="132.8" transform="rotate(-90 69.6 132.8)">8</text>
</g>
<g font-size="1.8" fill="#0000c2">
<text x="38.1" y="34">Pins</text>
<text x="43.3" y="34">9,</text>
<text x="46.3" y="34">24,</text>
<text x="50.5" y="34">36,</text>
<text x="54.7" y="34">48</text>
<text x="58.3" y="34">ground</text>
<text x="66" y="34">capacitors</text>
<text x="52.6" y="75.8">PH3 BOOT0</text>
</g>
<g font-size=".7" fill="#840000">
<text x="191.9" y="51.3">+12v</text>
<text x="192.1" y="56.4">Gnd</text>
<text x="191.9" y="61.4">-12v</text>
</g>
</svg>
